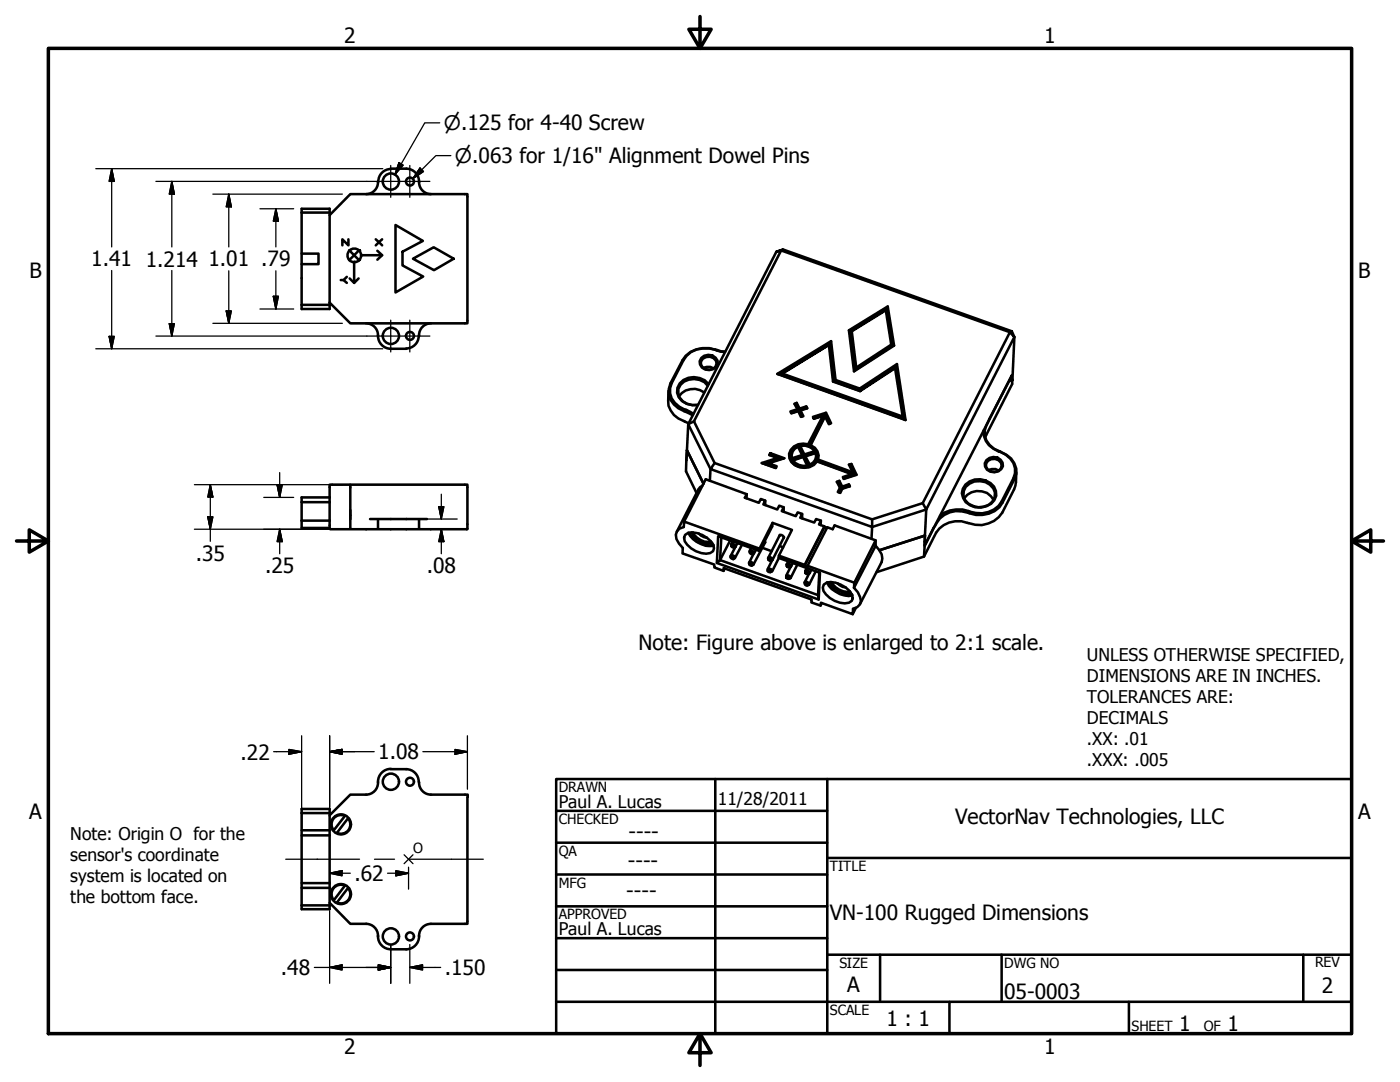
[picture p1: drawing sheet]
<svg xmlns="http://www.w3.org/2000/svg" width="279mm" height="216mm" viewBox="0 0 279 216" stroke-linecap="round" stroke-linejoin="round" font-family="sans-serif">
<g fill="none" stroke="#000" stroke-width=".51">
<path d="M69.9 38.7h23.4v25.8h-23.4l-4.1-4.1v-17.5zM75.4 36.2a2.39 2.39 0 0 1-2.3 2.5M78 33.7h3.1a2.57 2.57 0 0 1 2.5 2.5M78 33.7a2.51 2.51 0 0 0-2.5 2.5M83.6 36.2a2.39 2.39 0 0 0 2.4 2.5M60.2 50.6h3.4v2.1h-3.4M60.2 42.4h5.6M65.8 42.9v-1.2h-5.6v20h5.6v-1.3M68 55.9h.6l.6 .6M69.2 55.2l-.6 .7M69.5 47.8v1.2l-1.2-1.2v1.2M69.7 50l1.9 1.9"/>
<path d="M69.8 55.6l.9 .9M70.7 52.3v4.2l.9-.9M71.6 50l-1.9 1.9M72.1 50.9h4.2M75 47.8l1.3 1.2M75.3 50l1 .9-1 .9M76.3 47.8l-1.3 1.2M78.9 44.9l5.5 3.2-4.1 2.1v2.8l4.2 2.2-5.6 3.2zM82.4 51.6l4.2-2.3 4 2.3-4 2.3zM154.9 50.2l1.4-.4-1.4 .4-17.5 34.4-.3 5.3 3.3 6.6-3.3-6.6M155.9 50l45.6 16.3-17.3 34.1-10.1 3.2-31.5-11.2-4.1-8.3zM156.3 49.8l45.6 16.3"/>
<path d="M60.2 60.8h5.6M73.1 64.5a2.38 2.38 0 0 1 2.3 2.4M75.4 67a2.57 2.57 0 0 0 2.6 2.6M75.4 66.9v.2M78 69.6h3.1M83.6 67a2.51 2.51 0 0 1-2.5 2.5M83.6 66.9v.2M86 64.5a2.38 2.38 0 0 0-2.4 2.4M133.4 78v1.9a4.4 4.4 0 0 0 3.3 4.2l.7 .4M140 71.4a1.86 1.86 0 0 1 2-.5 1.86 1.86 0 0 1 1.3 1.7 1.93 1.93 0 0 1-1.8 1.3 1.93 1.93 0 0 1-1.8-1.2l-.1-.6zM140.3 71.6a1.67 1.67 0 0 1 2.7 .9 1.57 1.57 0 0 1-1.7 1.3 1.57 1.57 0 0 1-1.4-1.7zM140.3 73.4l1.5-.2 .6 .3"/>
<path d="M140.5 78.3a3.6 3.6 0 0 0-5 .8M141.2 77a3.5 3.5 0 0 0-5.8 .6 3 3 0 0 0 3.9 3.2M141.4 76.6a3.7 3.7 0 0 0-6.2 .8 2.88 2.88 0 0 0 2.9 3.4h1.2M144.7 70.2h-.9a6.6 6.6 0 0 0-5.9 0l-.9 .8-.6 .9-2.4 4.6a3.9 3.9 0 0 0 3 5.3l1.4 .7M144.7 70.2l-.8-.1a6.5 6.5 0 0 0-7.1 .9l-.6 .9-2.4 4.6a4 4 0 0 0 2.7 5.5l1.7 .9M155.1 74.6l10.8-6.5 .9 7.7 4.8 1.7 7.4-4.9 1.7 11.2zM156.1 74.5l9.6-5.9-10.1 6.1-.5-.1M165.4 68.8l.8 7.3 5.4 1.9v-.5M165.9 68.1l-.2 .5 .8 7.5 .3-.3M166.2 76.1l5.4 1.9M169.7 66.2l.3-.1 .9 7.2-.2 .6zM170 66.1l6.8-4.2 .2-.2-7.3 4.5-.3-.3 1 8.2 7.7-5.1-.2-.2-7 4.5"/>
<path d="M171.6 78l7.2-4.8-.2 .3zM176.8 61.9l1.1 6.9M177.2 61.2l1.2 7.8h-.3l-1.1-7.3 .2-.5-7.8 4.7M178.4 69l-8 5.1M179 72.6l-.2 .6 1.6 10.4-.3-.5-1.5-9.6M201.5 66.3l.4-.2 .5 1.1zM65.8 99.3h-5.6v6h5.6M69.9 96.7v8.8M137 91.9l-.1 2.1 2.1 4.4M137.1 89.9l-.1 2M138.5 84.1l-1.1 .5 4.4 9-.1 2.3M140.2 96.9l-.5 .3-.3 .5-4.3 8.4"/>
<path d="M142.6 92.4l-.8 1.2 32.3 11.6v-1.6M149 98.6l-.3 .7 2.7 1 .4-.7 .9 .3-.4 .7 2.8 1.1 .4-.8 .9 .3-.4 .8 2.8 1 .4-.8 .9 .4-.4 .7 2.8 1 .4-.7 .9 .3-.4 .7 1.1 .4-3.9 7.7M149 98.6v.8M149 98.6l-8.2-3-4.3 8.5M152 92.4l2.9 .9M152.7 99.9v.9M153.5 90.8l2.3 .8-.6-.2M153.7 90.4l2.8 1-3.1 1.1 1.6 .5-.2 .4-2.8-1 3.2-1-1.7-.6zM153.7 90.4l-.1 .3M156.5 91.4l-3.8 1.2 .7-.1M157.9 91.9h.3M158.1 91.4l-.2 .5"/>
<path d="M158.1 89.9a2.94 2.94 0 0 1 4.8 .4 2.05 2.05 0 0 1-1.5 2.9 2.73 2.73 0 0 1-3.7-2l.1-.7zM158.2 91.9a2.86 2.86 0 0 0 2.9 1M158.6 80.6h.2l1.2 2.5M159 80.4l-.2 .2M159.1 81.7l-1.4 .4 .2 .4 1.4-.5M159.3 89.2a1.89 1.89 0 0 0-1.2 2.2M159.3 89.2l.8 1.6 .3 .3M159.4 89l1 2.1 .1-.4-.8-1.7M159.4 89h.3M159.4 89l-.1 .2M159.6 81.5l1.3-.4 .2 .4-1.8 .5M159.6 81.5l-.2 .4-1.5 .5"/>
<path d="M159.6 81.5l-.6-1.1-.4 .2 .5 1.1M159.7 89a2.57 2.57 0 0 1 2.9 1M159.8 81.9l.5 1.2-.5 .1-.5-1.2M160.1 90.8l-2 .6M160.3 91.2l-2.1 .7M160.4 91.1l-.1 .1 .8 1.7M160.4 91.1l-2.5 .8M160.7 91.1h-.3l1 2.1M160.7 91.1l.9 1.6M160.9 81.1l.1 .3M161.1 81.5l-1.7 .4-.3-.2M161.1 92.9l.3 .3"/>
<path d="M161.3 88.6a2.69 2.69 0 0 0-3.8 2.8 3.2 3.2 0 0 0 5.6 .7M161.3 88.6l.1 .4M161.4 89l.4-.2a2.33 2.33 0 0 1 1.5 2.9M161.6 92.7l-.2 .5M162.6 90l.3 .3M162.6 90l-2.1 .7M162.8 90.4a1.78 1.78 0 0 1-1.2 2.3M162.8 90.4l-2.1 .7M162.9 91.9l7.7 2.8-.4-.5M162.9 90.3l-2.5 .8M162.9 90.3l-.1 .1M163.1 92.1l6.9 2.5"/>
<path d="M163.3 91.7l-.4 .2 .2 .2M163.3 91.7l6.9 2.5M164.2 83l-2.9 5.6M164.7 83.1l.7 1.5 .5-.1-1.1-2.1-2.6 .8 .2 .4 2.3-.9-2.3 .8M164.7 83.1l-2.9 5.7M164.8 82.4l-.1 .7M165.6 84.6l-.9-1.9-3.3 6.3M167 96.1l.3 .1 .6 1.3h.2M167.5 95.9l-.2 .3M167.6 97.3l.3 .2-.4 .8M168.1 97.1l-.6-1.2-.5 .2 .6 1.2-.4 .9 .5 .2 .4-.9M169.4 92.7l.3 .1 .9 1.9-2.3 .8"/>
<path d="M169.4 96.6l.1 .4M169.6 97l-.2-.4-1.3 .5M169.6 97l-1.7 .5 .2-.4M169.6 97l-1.5 .5M169.9 92.6l-.2 .2M170 94.6l.9 .1M170.2 94.2l-.8-1.5 .5-.1 1 2.1-2.5 .9-.2-.4 1.8-.6M180.1 83.1l-24-8.6-.5 .2 25.1 9.1M192.4 99.4a3.5 3.5 0 0 1 5.9 .4M192.7 96.7a3.7 3.7 0 0 1 6.1 1.3 2.64 2.64 0 0 1-1.9 3 3.5 3.5 0 0 1-4.9-2.6l.2-.9zM192.7 97.2a3.5 3.5 0 0 1 5.9 1.1 2.6 2.6 0 0 1-2.3 2.8 3.3 3.3 0 0 1-4-2.2v-.9zM196.3 85.9a4.3 4.3 0 0 0 3.3 4.3 3.9 3.9 0 0 1 2.6 5.2l-2.3 4.7a5.2 5.2 0 0 1-6.6 1.9 5.9 5.9 0 0 0-5.7 1"/>
<path d="M196.6 87.2l5.4-10.6 .1-.9-.2 .4v-1.2l-4.4 8.7a6.1 6.1 0 0 0-1 3.3 4.4 4.4 0 0 0 3.2 3.3 4 4 0 0 1 2.7 5.4l-2.3 4.7a5.4 5.4 0 0 1-6.9 2 5.1 5.1 0 0 0-6.6 2.6l-2.1 4M196.9 91.8a1.86 1.86 0 0 1 2-.5 1.86 1.86 0 0 1 1.3 1.7 1.93 1.93 0 0 1-1.8 1.2 1.93 1.93 0 0 1-1.8-1.1l-.1-.6zM197.2 91.9a1.67 1.67 0 0 1 2.7 1 1.57 1.57 0 0 1-1.7 1.3 1.57 1.57 0 0 1-1.4-1.7zM197.3 93.8l.6-.2h.8l.6 .3M202.8 94.2l-.2 2.8-2.6 5.3a5.7 5.7 0 0 1-7 2 5.2 5.2 0 0 0-6.2 2l-2.4 4.8-9.5 3.1M60.2 100.2h5.6M60.2 103.9h5.6M65.8 105.5v-8.8h27.5v8.9h-27.4M73.9 103.6h11.3M75.4 103.7v1.8M83.6 103.7v1.8M136.7 106.7a3.1 3.1 0 0 1 3.4 0 3.7 3.7 0 0 1 2.4 2.7l-.2 .6a3.1 3.1 0 0 1-3.4 0 3.7 3.7 0 0 1-2.4-2.7z"/>
<path d="M137.4 106.3a5.1 5.1 0 0 0 5 2.6M137.5 106.3a4.5 4.5 0 0 0 4.9 2.4M138 106.2a3.9 3.9 0 0 0 4.1 2.1M138.3 106.2a3.4 3.4 0 0 0 3.6 1.9M139.4 106.4l.5 .5 1.2 .4M143.1 112.3l.6-.5 19.6 6.9M144 107.3l-.3 4.5 2-4M144.7 113.4l-.3 .5M145.9 111.3l-.1-.3 .1-.2h.3l.5 .5-.3 .3M145.9 111.3h.4l.1 .1-.1 .2zM146 109l-.1-.3 .2-.2h.2l.5 .5-.1 .2M146 109h.4l.2 .2-.2 .1z"/>
<path d="M146.2 108l-.3 .6M146.7 109.2l-.8 1.7M146.7 109.2l-.2 .1M147.2 108.4l-.4 .6M148.1 108.7l-1.4 2.6M149.5 112.6l.1-.5h.3l.5 .4-.3 .3M149.5 112.6l.2-.1 .4 .3-.1 .1zM149.7 110.3v-.4h.3l.4 .1v.4M149.7 110.3h.4l.1 .2-.1 .1zM149.9 109.3l-.3 .6M150.4 110.4l-.9 1.8M150.4 110.4l-.2 .2"/>
<path d="M150.9 109.7l-.4 .7M151.6 109.5l2.6-5.2 3.9 1.4-2.7 5.2M152.1 109.3l1.9 .7M152.7 108l-.1 .3M152.7 108.2l-2.3 4.4M153.2 113.9l.1-.4 .6 .1 .2 .3-.4 .3M153.2 113.9l.2-.1 .4 .3h-.4zM153.4 111.6v-.4h.3l.4 .2v.4M153.4 111.6l.1-.1 .4 .3-.2 .2zM154.1 111.8l-.9 1.7M154.1 111.8l-.2 .1M154.2 104.3l-.1 .7-2.3 4.7-.3 .2"/>
<path d="M155.4 111.3l-1.3 2.7M155.6 106.9v-.2h.4l.5 .5-.1 .2M155.6 109h.3l.4 .3M155.6 106.7l-2.2 4.6M156.4 101.2v.9M156.5 107.2l-2.3 4.5M156.9 115.3l.1-.5 .6 .1 .2 .3-.1 .2-.3 .1M156.9 115.3l.2-.2 .4 .3h-.4zM157 113v-.4a.62 .62 0 0 1 .9 .3l-.1 .2M157 113l.2-.2 .4 .4h-.4zM157.3 112l-.3 .6M157.8 113.1l-.9 1.8"/>
<path d="M157.8 113.1l-.3 .1M158.2 112.3l-.3 .7M159.1 112.6l-1.3 2.7M160.1 102.6v.8M160.6 112.9v-.2l-5.2-1.8v.4l8.2 3-.2 5.3-20.3-7.3 .2-5.3 8.2 2.9 .1-.4-15.1-5.4v1.1a1.87 1.87 0 0 0-1.6 1.3 1.87 1.87 0 0 0 .6 2l.8 .8-.1 1.1 6.4 2.2v.6l1.8 .7v-.6l17.6 6.3-.1 .6 1.9 .6v-.5l6.4 2.3v-1.1a1.65 1.65 0 0 0 1.4-2.4l-.4-.9-.8-.9M160.6 112.9l.6 .2v-.2l9.3 3.4-.1 1M160.7 116.6v-.5h.3l.5 .4-.1 .2-.3 .1M160.7 116.5h.3l.2 .3h-.4zM160.7 114.3l.1-.4 .3-.1 .5 .4-.1 .2M160.7 114.3l.2-.1 .4 .3h-.5zM161 113.3l-.3 .6M161.5 114.4l-.9 1.8"/>
<path d="M161.5 114.4l-.3 .2M161.9 113.7l-.3 .7M162.8 114l-1.3 2.6M163.5 114.2l-.2 4.5 .1 .9M163.8 103.9v.9M164.4 116.6a2.94 2.94 0 0 1 3.4 0 3.5 3.5 0 0 1 2.4 2.8l-.2 .5a3.1 3.1 0 0 1-3.4 0 3.7 3.7 0 0 1-2.4-2.7zM164.5 105l-3.9 7.9M164.5 105.2l.5 .1M165 116.2a5.1 5.1 0 0 0 5.1 2.6M165.2 116.2a4.5 4.5 0 0 0 4.9 2.4M165.7 116.1a3.9 3.9 0 0 0 4.1 2.1M166 116.1a3.4 3.4 0 0 0 3.6 1.9"/>
<path d="M167.1 116.4l1 .7 .7 .1M174.8 108.9v-1.1l-8.2-3-.4 .8-1.1-.4-3.9 7.7M174.8 108.9a3 3 0 0 1 1.2 3.2l-4.4 8.4M174.8 107.8l-4.3 8.5M174.8 108.9l-4.4 8.4M184.2 100.4l.6 1.3 17.6-34.5-.3 8.5-.2 .4v-1.2l-17.4 34 .1-2M184.6 106.9l-.2 4.2M184.6 106.9l-9.1 2.9 9.1-2.9 .2-5.2-10.7 3.5-.2 2.3M164 120.3l-.2 .5M170.8 121.3l-.6 1.3M73.1 158.6h-3.2l-4.1 4.1v17.4l4.1 4.2h3.2M75.4 156a2.39 2.39 0 0 1-2.3 2.6"/>
<path d="M78 153.5h3.1a2.51 2.51 0 0 1 2.5 2.5M78 153.4a2.57 2.57 0 0 0-2.6 2.6M83.6 156a2.39 2.39 0 0 0 2.4 2.6M86 158.6h6.8M92.8 158.6h.5v.5M93.3 159.1v25.2h-7.3M111 155.4h158.7v50.8h-158.7zM142.7 155.4v50.8M165.1 155.4v50.8M60.2 176.2h5.6M60.2 162.2h5.6M60.2 165.7h5.6"/>
<path d="M60.2 166.7h5.6M60.2 177.2h5.6M65.8 162.7v-1.3h-5.6v20h5.6v-1.3M66.6 163.4a1.87 1.87 0 0 1 2.2-.6l-2.2 2.9a1.87 1.87 0 0 1 0-2.3zM66.6 179.6a1.87 1.87 0 0 1-.1-2.3 1.87 1.87 0 0 1 2.3-.6l-2.2 2.9M69.5 163.3l-2.3 2.9a1.87 1.87 0 0 0 2.3-.6 1.87 1.87 0 0 0 0-2.3M111 161.8h54.1M111 168.1h54.1M111 174.5h54.1M165.1 171.2h104.6M60.2 180.7h5.6M67.2 180.1l2.3-2.9a1.87 1.87 0 0 1 0 2.3 1.87 1.87 0 0 1-2.3 .6"/>
<path d="M73.1 184.3a2.39 2.39 0 0 1 2.3 2.6M75.4 186.8a2.57 2.57 0 0 0 2.6 2.6M83.6 186.8a2.57 2.57 0 0 1-2.5 2.6h-3.1M86 184.3a2.39 2.39 0 0 0-2.4 2.6M111 180.8h54.1M111 187.2h54.1M111 193.5h54.1M111 199.9h158.7M165.1 190.5h104.6M175.6 190.5v9.4M189.5 199.9v6.3M199.9 190.5v9.4"/>
<path d="M225.3 199.9v6.3M260.1 190.5v9.4"/>
<circle cx="78" cy="36.2" r="1.62"/>
<circle cx="81.8" cy="36.2" r=".79"/>
<circle cx="70.7" cy="51" r="1.37"/>
<circle cx="78" cy="67" r="1.62"/>
<circle cx="81.8" cy="67" r=".79"/>
<circle cx="78" cy="156" r="1.62"/>
<circle cx="81.8" cy="156" r=".79"/>
<circle cx="68" cy="178.4" r="2"/>
<circle cx="68" cy="164.5" r="2"/>
<circle cx="78" cy="186.8" r="1.62"/>
<circle cx="81.8" cy="186.8" r=".79"/>
</g>
<g fill="#000">
<path d="M22.3 33.7l.5 2.5zM22.3 33.7l.5 2.5h-1zM34.3 36.2l.5 2.5zM34.3 36.2l.5 2.5h-1zM79.6 32.4l-.8 2.5zM79.6 32.4l.9 .6-1.7 1.9zM83.8 33.5l-1.4 2.2zM83.8 33.5l.7 .7-2.1 1.5zM45.7 38.7l.5 2.6zM45.7 38.7l.5 2.6h-1.1zM54.5 59.1l.6 2.6zM54.5 59.1h1.1l-.5 2.6z"/>
<path d="M55.1 41.7l.5 2.4zM55.1 41.7l.5 2.4h-1.1zM21.8 67.1l.5 2.5zM21.8 67.1h1l-.5 2.5zM33.8 64.6l.5 2.5zM33.8 64.6h1l-.5 2.5zM45.1 62l.6 2.5zM45.1 62h1.1l-.5 2.5zM42 96.7l.5 2.5zM42 96.7l.5 2.5h-1zM55.3 96.8l.5 2.5zM55.3 96.8h1l-.5 2.5z"/>
<path d="M41.5 103.1l.5 2.5zM41.5 103.1h1l-.5 2.5zM55.8 105.6l.5 2.5zM55.8 105.6l.5 2.5h-1zM87.6 101.1l.5 2.5zM87.6 101.1h1l-.5 2.5zM88.1 105.6l.5 2.5zM88.1 105.6l.5 2.5h-1zM57.7 150.5l2.5-.5zM57.7 149.5l2.5 .5-2.5 .5zM65.8 150l2.5-.5v1zM90.8 150.5l2.5-.5z"/>
<path d="M90.8 149.5l2.5 .5-2.5 .5zM65.8 174.2l2.5-.5zM65.8 174.2l2.5-.5v1.1zM79 174.8l2.5-.6zM79 173.7l2.5 .5-2.5 .6zM65.8 193l2.5-.5zM65.8 193l2.5-.5v1zM75.5 193.5l2.5-.5zM75.5 192.5l2.5 .5-2.5 .5zM81.8 193l2.5-.5zM81.8 193l2.5-.5v1z"/>
<circle cx="69.7" cy="50" r=".25"/>
<circle cx="70.7" cy="52.3" r=".25"/>
<circle cx="71.6" cy="50" r=".25"/>
<circle cx="71.6" cy="51.9" r=".25"/>
<circle cx="72.1" cy="50.9" r=".25"/>
<circle cx="157.9" cy="91.9" r=".25"/>
<circle cx="159.4" cy="89" r=".25"/>
<circle cx="162.9" cy="90.3" r=".25"/>
<circle cx="162.9" cy="91.9" r=".25"/>
</g>
<path d="M9.7 9.7h260v196.5h-260zM139.7 3.3v6.4l-2.2-3.9h4.4l-2.2 3.9M3.3 107.9h6.4l-3.9-2.2v4.5l3.9-2.3M269.7 107.9l3.9 2.3v-4.5l-3.9 2.2h6.4M139.7 206.2l2.2 3.9h-4.4l2.2-3.9v6.4" fill="none" stroke="#000" stroke-width=".7"/>
<g fill="none" stroke="#000" stroke-width=".25">
<path d="M19.1 33.7h57.3M22.3 33.7l.5 2.5zM22.3 33.7l.5 2.5h-1zM22.3 33.7v15.6M31.1 36.2h54.7M34.3 36.2l.5 2.5zM34.3 36.2l.5 2.5h-1zM34.3 36.2v13.1M42.5 38.7h25.8M45.7 38.7l.5 2.6zM45.7 38.7l.5 2.6h-1.1zM45.7 38.7v10.6"/>
<path d="M78 33v6.4M79.6 32.4l-.8 2.5zM79.6 32.4l.9 .6-1.7 1.9zM81.8 33v6.4M83.8 33.5l-1.4 2.2zM83.8 33.5l.7 .7-2.1 1.5zM87.8 24.5h-3l-6 10.4M90 31.1h-3l-4.6 4.6M22.3 54v15.6M34.3 54v13.1M45.7 54v10.5M51.9 41.7h6.7"/>
<path d="M54.5 59.1l.6 2.6zM54.5 59.1h1.1l-.5 2.6zM55.1 41.7l.5 2.4zM55.1 41.7l.5 2.4h-1.1zM55.1 41.7v7.6M55.1 54v7.7M19.1 69.6h57.3M21.8 67.1l.5 2.5zM21.8 67.1h1l-.5 2.5zM31.1 67.1h54.7M33.8 64.6l.5 2.5zM33.8 64.6h1l-.5 2.5z"/>
<path d="M42.5 64.5h25.8M45.1 62l.6 2.5zM45.1 62h1.1l-.5 2.5zM51.9 61.7h6.7M78 63.9v6.3M81.8 63.9v6.3M38.8 96.7h29.8M42 96.7l.5 2.5zM42 96.7l.5 2.5h-1zM42 96.7v11.3M52.6 99.3h6M55.3 96.8l.5 2.5z"/>
<path d="M55.3 96.8h1l-.5 2.5zM55.8 94.3v5M88.1 98.6v5M38.8 105.6h29.6M41.5 103.1l.5 2.5zM41.5 103.1h1l-.5 2.5zM55.8 105.6l.5 2.5zM55.8 105.6l.5 2.5h-1zM55.8 105.6v4.9M82.7 105.6h8.5M82.7 103.6h8.5M87.6 101.1l.5 2.5z"/>
<path d="M87.6 101.1h1l-.5 2.5zM88.1 105.6l.5 2.5zM88.1 105.6l.5 2.5h-1zM88.1 105.6v4.9M54.6 150h5.6M57.7 150.5l2.5-.5zM57.7 149.5l2.5 .5-2.5 .5zM60.2 146.8v18.3M65.8 150l2.5-.5zM65.8 150l2.5-.5v1zM65.8 150h8.9M65.8 146.8v14.3"/>
<path d="M84.4 150h8.9M90.8 150.5l2.5-.5zM90.8 149.5l2.5 .5-2.5 .5zM93.3 146.8v10.7M57 171.4h14.8M65.8 174.2l2.5-.5zM65.8 174.2l2.5-.5v1.1zM65.8 174.2h4.1M74.7 171.4h4M77.3 174.2h4.2M79 174.8l2.5-.6zM79 173.7l2.5 .5-2.5 .6z"/>
<path d="M80.6 170.6l1.8 1.7M81.5 173v4.4M81.7 171.4h14.8M82.4 170.6l-1.8 1.7M62.7 193h15.3M65.8 193l2.5-.5zM65.8 193l2.5-.5v1zM65.8 181.7v14.5M75.5 193.5l2.5-.5zM75.5 192.5l2.5 .5-2.5 .5zM78 188.5v7.7M81.8 193l2.5-.5z"/>
<path d="M81.8 193l2.5-.5v1zM81.8 188.5v7.7M81.8 193h6.1"/>
</g>
<path d="M65.8 149.8h2.5" fill="none" stroke="#000" stroke-width=".44"/>
<g font-size="4.2">
<text x="68.7" y="8.6">2</text>
<text x="208.4" y="8.6">1</text>
<text x="18.2" y="53.1">1.41</text>
<text x="29.1" y="53.2">1.214</text>
<text x="41.6" y="53.1">1.01 .79</text>
<text x="5.9" y="55.5">B</text>
<text x="271.1" y="55.5">B</text>
<text x="39.1" y="111.9">.35</text>
<text x="52.9" y="114.4">.25</text>
<text x="85.2" y="114.4">.08</text>
<text x="127.4" y="129.6">Note: Figure above is enlarged to 2:1 scale.</text>
<text x="48" y="151.6">.22</text>
<text x="75.5" y="151.5">1.08</text>
<text x="5.8" y="163.4">A</text>
<text x="125.4" y="167.4">----</text>
<text x="190.6" y="164.5">VectorNav Technologies, LLC</text>
<text x="271" y="163.4">A</text>
<text x="125.3" y="173.2">----</text>
<text x="70.7" y="175.8">.62</text>
<text x="125" y="179.2">----</text>
<text x="165.6" y="183.5">VN-100 Rugged Dimensions</text>
<text x="56.1" y="194.6">.48</text>
<text x="88.8" y="194.6">.150</text>
<text x="169.1" y="198">A</text>
<text x="200.4" y="199.3">05-0003</text>
<text x="263.8" y="198.1">2</text>
<text x="176.9" y="204.7">1 : 1</text>
<text x="235.3" y="205.7">1</text>
<text x="245" y="205.7">1</text>
<text x="68.7" y="210.3">2</text>
<text x="208.4" y="210.3">1</text>
</g>
<g font-size="4">
<text x="88.6" y="26">□.125 for 4-40 Screw</text>
<text x="90.8" y="32.5">□.063 for 1/16&quot; Alignment Dowel Pins</text>
</g>
<g font-size="3.5">
<text x="216.9" y="131.9">UNLESS OTHERWISE SPECIFIED,</text>
<text x="216.9" y="136.1">DIMENSIONS ARE IN INCHES.</text>
<text x="216.9" y="140.2">TOLERANCES ARE:</text>
<text x="216.9" y="144.4">DECIMALS</text>
<text x="216.9" y="148.6">.XX: .01</text>
<text x="216.9" y="152.8">.XXX: .005</text>
<text x="111.5" y="161.2">Paul A. Lucas</text>
<text x="143.3" y="160.7">11/28/2011</text>
<text x="14" y="167.6">Note: Origin O for the</text>
<text x="14" y="171.8">sensor's coordinate</text>
<text x="14" y="176">system is located on</text>
<text x="14" y="180.1">the bottom face.</text>
<text x="111.5" y="186.6">Paul A. Lucas</text>
</g>
<g font-size="2.8">
<text x="111.5" y="158">DRAWN</text>
<text x="111.5" y="164.4">CHECKED</text>
<text x="82.4" y="170.2">O</text>
<text x="111.5" y="170.8">QA</text>
<text x="165.6" y="173.7">TITLE</text>
<text x="111.5" y="177.1">MFG</text>
<text x="111.5" y="183.5">APPROVED</text>
<text x="167.5" y="193.1">SIZE</text>
<text x="200.4" y="193.1">DWG NO</text>
<text x="262.4" y="193">REV</text>
<text x="165.6" y="202.5">SCALE</text>
<text x="225.8" y="205.7">SHEET</text>
<text x="240.2" y="205.7">OF</text>
</g>
</svg>
